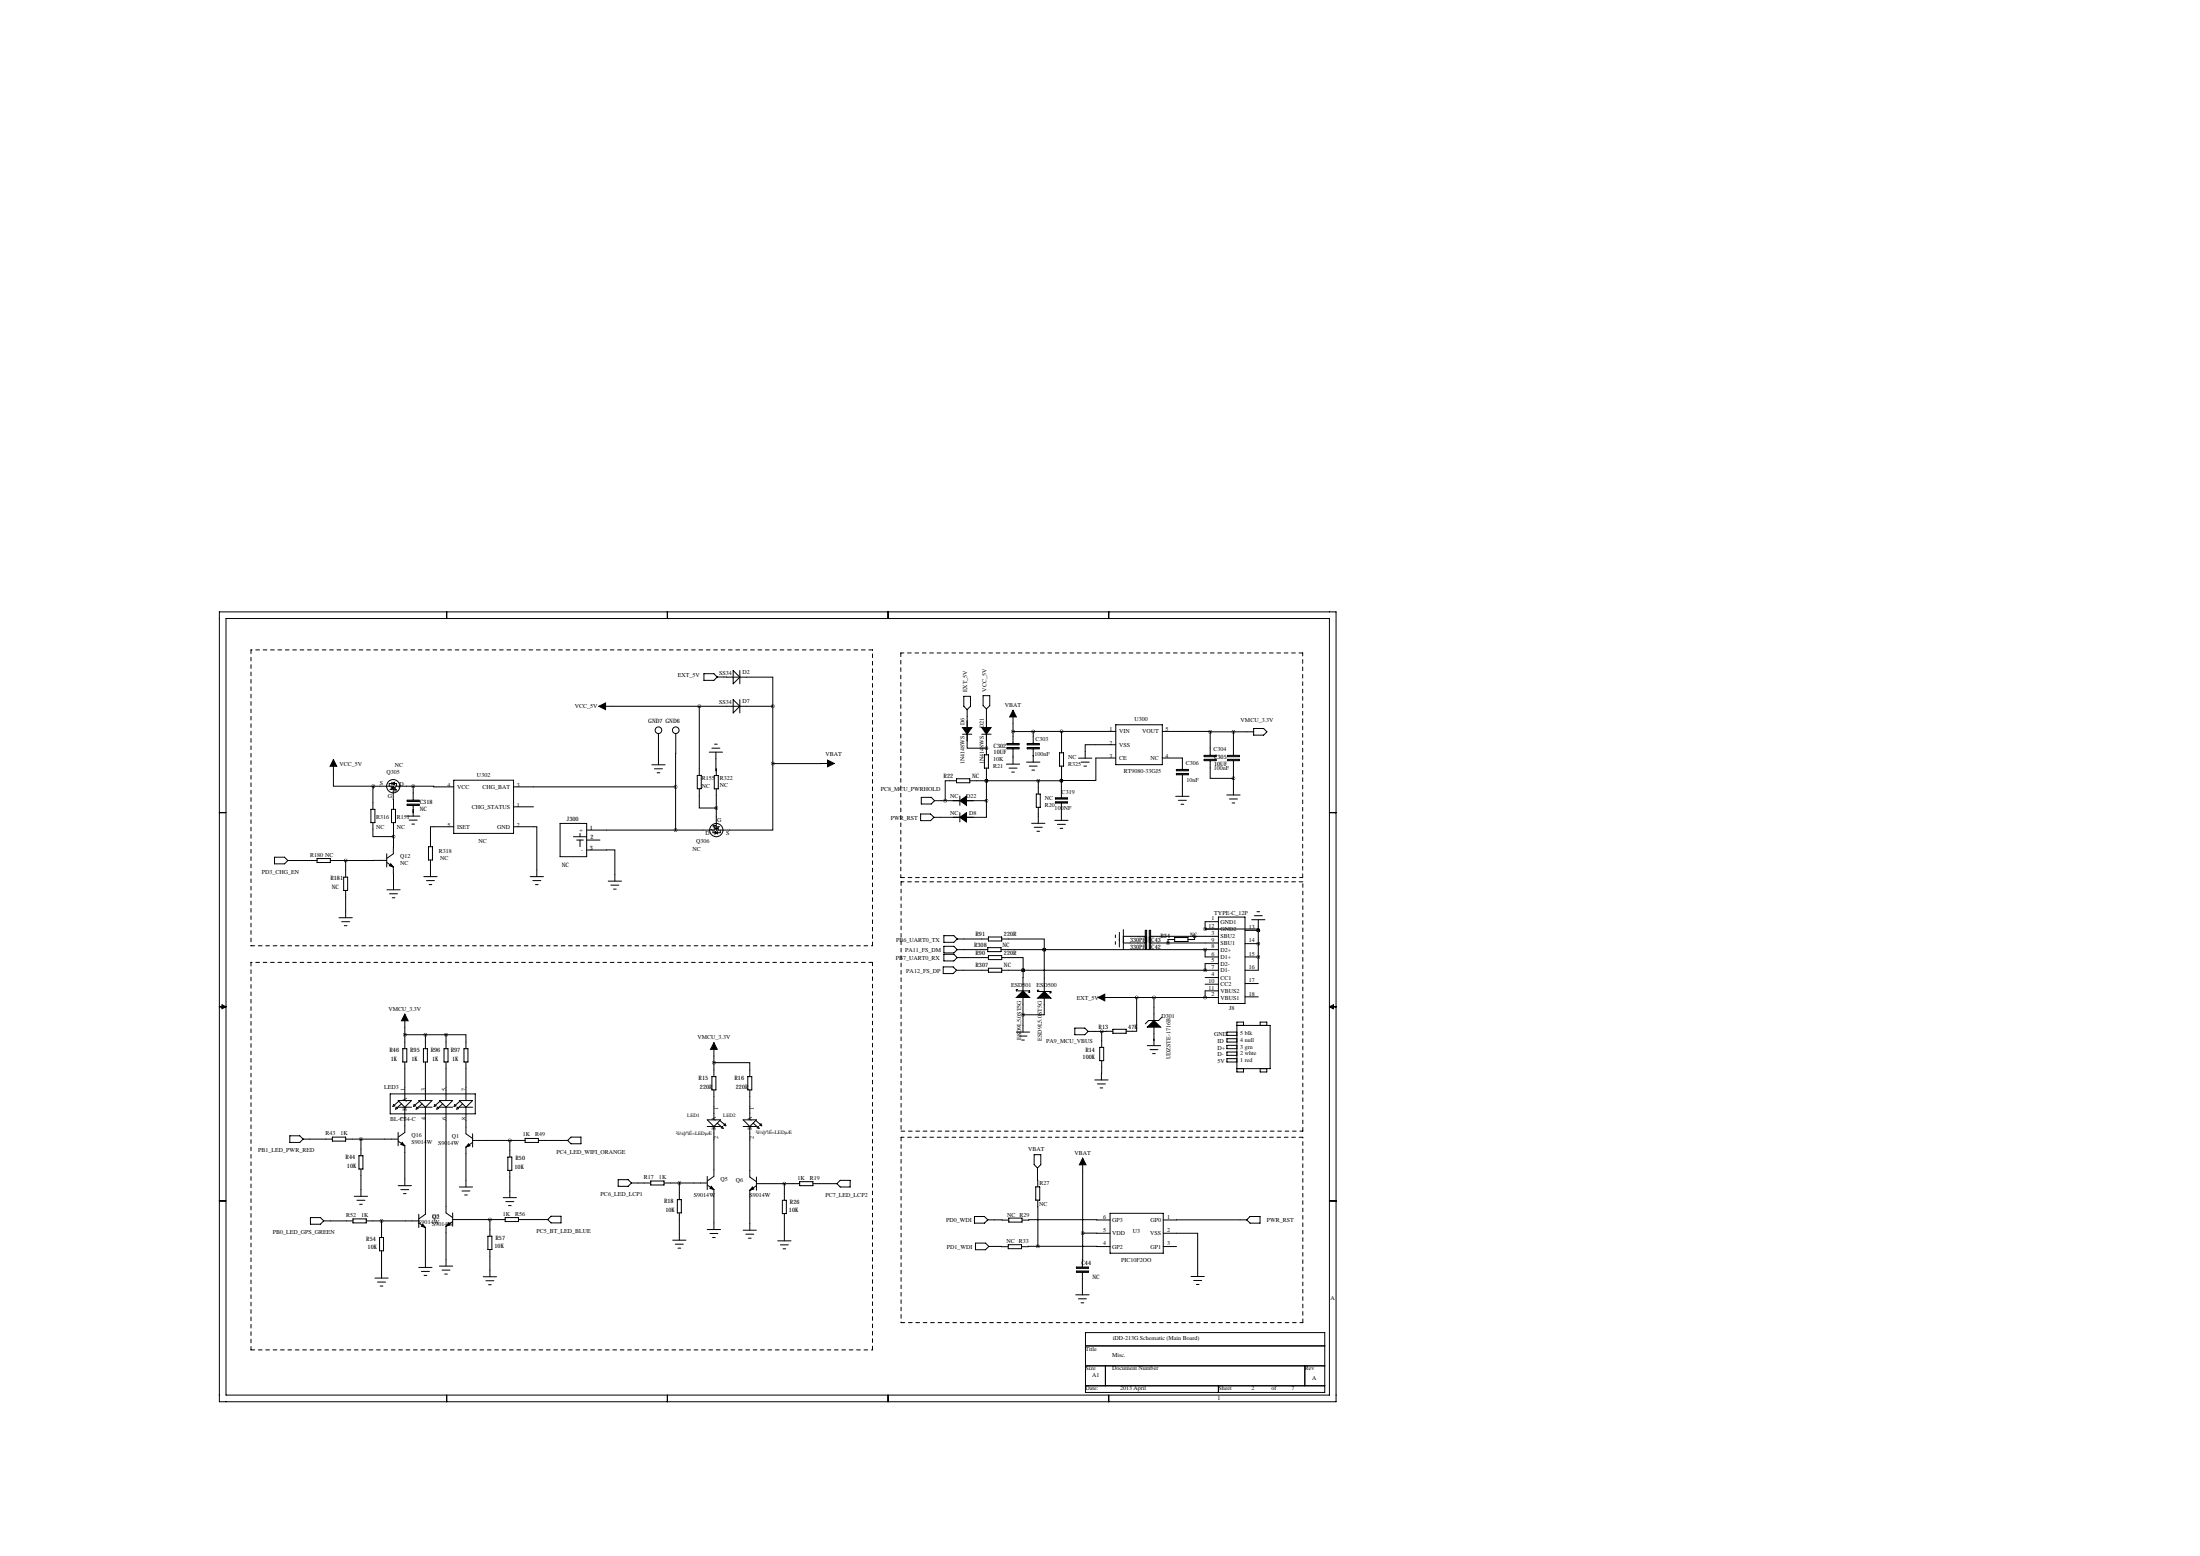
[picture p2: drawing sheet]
<svg xmlns="http://www.w3.org/2000/svg" width="841mm" height="594mm" viewBox="0 0 841 594" stroke-linecap="round" stroke-linejoin="round" font-family="sans-serif">
<g fill="none" stroke="#000" stroke-width=".38">
<path d="M83.8 233.8h426.7v301.7h-426.7zM86.4 236.3h421.6v296.7h-421.6zM170.7 233.8v2.5M255 233.8v2.5M339.3 233.8v2.5M423.7 233.8v2.5M269 257.4h3.8l1.3 1.2-1.3 1.3h-3.8zM274.1 258.6l21.2 .1v11.1M280.2 256.2l2.5 2.5-2.5 2.5zM282.7 256.2v5M228.9 269.8h66.4M267.2 269.8v26.4"/>
<path d="M280.2 267.3l2.5 2.5-2.5 2.6zM282.7 267.3v5.1M295.3 269.8v21.9M368.3 266h2.5v3.8l-1.2 1.3-1.3-1.3zM369.6 271.1v6.8M375.7 265.8h2.5v3.8l-1.3 1.2-1.2-1.2zM376.9 270.8v7.1M387.1 279.5h7.7M387.1 271.3v12.7M394.8 279.5v4.5M405.6 279.4l-10.8 .1M405.6 279.4v8.2"/>
<path d="M405.6 279.4h20.8M426.4 276.9h17.7v15.2h-17.7zM444.1 279.4l18.3 .2M462.4 279.6v9M462.4 279.6h16.6M471.3 279.6v9M479 278.3h3.9l1.2 1.3-1.2 1.2h-3.9zM127.4 290.2v10.1h15.2M149.8 299.3h-1.1v1M149.8 298.8v1M150.8 299.3h.7v1M173.4 298.1h22.8v20.3h-22.8z"/>
<path d="M249.1 292.2h5.1M250.1 293.7h3M251.1 295.2h1M251.6 280.2v12M258.2 280.2v20.4M266.4 296.2h1.6v5.1h-1.6zM271 287.3h5.1M272 285.8h3.1M272.9 296.3h1.6v5.1h-1.6zM273 284.3h1.1M273.6 287.3l.1 9M295.3 291.7v25.4h-21.6"/>
<path d="M318.8 291.7h-23.5M365.5 298.3h-4.3v7.6M365.5 297.5h5.1v1.5h-5.1zM367.8 280.5h3.5M369.6 280.5v5.3h7.3M370.6 298.3h35M375.2 280.5h3.5M376.2 288.4h1.5v5h-1.5zM376.9 285.8h.1M376.9 298.3h.1M376.9 280.5v7.9M376.9 293.4v12.5"/>
<path d="M384.6 291.9h5M384.8 284h4.6v.6h-4.6zM384.8 285.6h4.6v.5h-4.6zM384.8 284.3h4.6M384.8 285.8h4.6M385.6 293.4h3M386.6 295h1M387.1 286.1v5.8M392.3 291.2h5.1M392.5 284h4.6v.6h-4.6zM392.5 285.6h4.6v.5h-4.6zM392.5 284.3h4.6"/>
<path d="M392.5 285.8h4.6M393.3 292.7h3M394.3 294.2h1M394.8 286.1v5.1M396.7 298.3v5M404.9 287.6h1.5v5.1h-1.5zM405.6 298.2v6.6M405.6 292.7v5.5M412.1 289.6h5.1M413.2 291.2h3M414.2 292.7h1M426.4 284.5h-11.7v5.1"/>
<path d="M426.4 289.6h-7.7v8.6h-13.1M444.1 289.6h7.7v4.3M449.5 293.9h4.6v.6h-4.6zM449.5 295.5h4.6v.5h-4.6zM449.5 294.2h4.6M449.5 295.7h4.6M451.8 296v8.2M460.1 288.6h4.6v.5h-4.6zM460.1 290.1h4.6v.5h-4.6zM460.1 288.8h4.6M460.1 290.3h4.6M462.4 290.6v6.8h8.9"/>
<path d="M469 288.6h4.6v.5h-4.6zM469 290.1h4.6v.5h-4.6zM469 288.8h4.6M469 290.3h4.6M471.3 290.6v13.1M83.8 310.5h2.6M141.7 309.2h1.6v5.1h-1.6zM142.5 314.3v5.3h7.9M142.6 300.3l-.1 8.9M142.6 300.3h7.7M149 301.6h.8M149.5 300.3v1.3"/>
<path d="M149.6 309.2h1.5v5.1h-1.5zM150 301.6h.5M150.3 301.1v.5M150.4 319.6l-.1 6.6-2.5 1.7M150.4 314.3v5.3M150.8 301.6h.7M151.5 302.1h-1.2l.1 7.1M152.3 300.6h.1M155.3 311.8h5.1M155.6 305.7h4.6v.5h-4.6zM155.6 307.2h4.6v.5h-4.6zM155.6 305.9h4.6"/>
<path d="M155.6 307.5h4.6M156.4 313.3h3M157.4 314.8h1M157.9 300.3l15.5 .3M157.9 300.3v5.4M157.9 307.7v4.1M157.9 300.3h-6.9v1.3M173.4 315.8h-8.9v7.7M196.2 315.8h8.9v19.1M196.2 308.2h7.7M196.2 300.6h62M214 314.6h10.2v12.7h-10.2z"/>
<path d="M219.1 319.7h5.1M221.6 318.4v1.3M258.2 300.6v16.5M267.2 301.3v7.4h6.5M271.7 316.9h.1M272.4 315.8h.8M272.4 317.1v1h.8M272.9 315.8v1.3h-48.7M273.5 315.8h.5M273.7 301.4v13.9h-1.3M273.7 315.8v.6M274.2 315.8h.8"/>
<path d="M274.2 317.6v1M274.5 315.8v1.3M275.2 317.1v1h-1M351.8 311h3.8l1.3 1.2-1.3 1.3h-3.8zM352 304.6h3.9l1.2 1.3-1.2 1.3h-3.9zM356.9 312.2h9.9M357.1 305.9h9.7M366.8 304.1v3.6M366.8 310.5v3.5M369.3 305.9h7.6M376.9 305.9v6.3h-7.6M394.2 314.5h5.1"/>
<path d="M395.2 316h3.1M396 303.3h1.5v5.1h-1.5zM396.2 317.6h1.1M396.7 308.4v6.1M403 313.4h5.1M403.3 304.8h4.6v.5h-4.6zM403.3 306.3h4.6v.5h-4.6zM403.3 305h4.6M403.3 306.5h4.6M404.1 314.9h3M405.1 316.5h1M405.6 306.8v6.6"/>
<path d="M449.3 304.2h5.1M450.3 305.7h3M451.3 307.3h1M468.8 303.7h5.1M469.8 305.2h3M470.8 306.8h1M508 310.5h2.5M104.9 327.5h3.8l1.3 1.2-1.3 1.3h-3.8zM110 328.7h11.2M121.2 328h5v1.5h-5zM126.2 328.7h5.9M131.3 335.1h1.5v5.1h-1.5z"/>
<path d="M132.1 328.7v6.4M147.8 329.5l2.5 1.7 .1 8.7M147.8 328.7h-15.7M147.8 326.2v5M147.8 339.9h5.1M162 334.9h5M163 336.4h3M163.7 323.5h1.6v5h-1.6zM164 337.9h1M164.5 328.5v6.4M202.6 334.9h5.1M203.6 336.4h3.1"/>
<path d="M204.6 337.9h1M220.4 320.9h2.5M221.6 320.9v2.6M224.2 324.7h10.7v11.9M224.2 320.9h5.1M232.4 336.6h5.1M233.4 338.1h3.1M234.4 339.7h1.1M129.5 350.6h5.1M130.6 352.1h3M131.6 353.6h1M132.1 340.2v10.4"/>
<path d="M148.8 341.4h3.1M149.9 343h1M360.7 357.4h3.8l1.3 1.3-1.3 1.3h-3.8zM365.8 358.7h11.9M377.7 358h5.1v1.5h-5.1zM382.8 358.7h16.2v4.1M426.2 357.2v1M426.2 359.7v1.1M427.7 356.2v5.6M429.3 357.7h8.3M429.3 355.2v7.6M437.6 358h.5"/>
<path d="M437.6 355.4h.5v7.1h-.5zM437.6 360h.5M437.9 355.4v7.1M439.2 358h.5M439.2 355.4h.5v7.1h-.5zM439.2 360h.5M439.4 355.4v7.1M439.7 357.7h16.8M448.9 358.2h5v1.5h-5zM448.9 358.9h-2.6v1.3M456.5 357.7h9.1M456.5 357.7v1.2h-2.6"/>
<path d="M460.5 354.9h.1M460.5 354.9h20.3v.5M460.5 354.9h5.1M465.6 350.3h10.1v33.1h-10.1zM465.6 352.1h-5.1v2.8M475.7 355.4h5.1M478.3 351.4h5.1M479.3 349.8h3M480.3 348.3h1M480.8 355.4h.1M480.8 351.4v19.3h-5.1M360.4 369.4h3.8l1.3 1.3-1.3 1.2h-3.8z"/>
<path d="M360.7 361.5h3.8l1.3 1.3-1.3 1.3h-3.8zM360.7 364.6h3.8l1.3 1.2-1.3 1.3h-3.8zM365.5 370.7h12.2M365.8 362.8h11.6M365.8 365.8h11.9M377.4 362h5.1v1.5h-5.1zM377.7 369.9h5.1v1.5h-5.1zM377.7 365.1h5.1v1.5h-5.1zM382.5 362.8h83.1M382.8 365.8h8.2v4.9M382.8 370.7h82.8M388.9 378h-.5v.5h5v.5h-.5"/>
<path d="M391 370.7l-.1 7.8M391 370.7h.1M397 378.3h-.5v.5h5.1v.5h-.5M399 362.8h.1M399 362.8v16M429.3 360.2h8.3M439.7 360.2h6.6M446.3 360.2h19.3M460.5 370.7h.1M460.5 362.8h.1M460.5 373.5h5.1M460.5 362.8v2.8h5.1"/>
<path d="M460.5 376h5.1M465.6 378.5h-5.1v2.6M465.6 368.1h-5.1v2.6M475.7 365.6h5.1M475.7 360.5h5.1M475.7 375.7h5.1M480.8 365.6h.1M480.8 360.5h.1M83.8 384.6h2.6M84.8 383.9l1.6 .7-1.6 .8zM154.7 387.4v13.2M154.7 395.3h15.7"/>
<path d="M162.6 395.3v5.3M170.4 395.3h7.7v5.3M170.4 395.3v5.3M272.8 398.3v13M388.4 394.3h5M389.4 395.8h3M390.4 397.3h1M390.9 381.1v13.2M399 381.3v6.4h-8.1M410.7 392.8h3.8l1.3 1.2-1.3 1.3h-3.8zM415.8 394h5.2M419.6 381.1h46"/>
<path d="M421 394v6.1M425.2 394h-4.2M425.2 393.2h5.1v1.5h-5.1zM434.3 381.1v12.9h-4M438.4 399.5h5.1M440.9 381.1v8.8M440.9 392.4v7.1M444 388.6l-1.3 1.3h-3.8l-1.3 1.2M460.5 381.1h.1M472.6 391.7h12.7v16.5h-12.7M472.6 394.3h-3.8v1.2h3.8M472.6 396.8h-3.8v1.3h3.8"/>
<path d="M472.6 399.4h-3.8v1.2h3.8M475.2 391.7v-1.2h-2.6v19h2.6v-1.3M475.7 380.8h5.1M481.5 391.7v-1.2h2.6v1.2M508 384.6h2.5M508 384.6l1.5-.7v1.5zM149.1 417.9h32.5v7.6h-32.5zM153.9 400.6h1.5v5.1h-1.5zM154.7 405.7v14.7M161.8 400.6h1.5v5.1h-1.5zM162.6 405.7v14.7M169.7 400.6h1.5v5.1h-1.5z"/>
<path d="M170.4 405.7v14.7M177.3 400.6h1.5v5.1h-1.5zM178.1 405.7v14.7M272 411.3h1.6v5.1h-1.6zM272.8 406h13.7v5.3M272.8 416.4v11.4M285.8 411.3h1.5v5.1h-1.5zM286.5 416.4v11.4M418.3 412.6h5.1M419.4 414.1h3M420.2 400.1h1.5v5.1h-1.5zM420.4 415.6h1"/>
<path d="M421 405.2l-.1 7.4M439.4 401h3.1M440.4 402.5h1.1M472.6 401.9h-3.8v1.3h3.8M472.6 404.4h-3.8v1.3h3.8M481.5 408.2v1.3h2.6v-1.3M110.7 433.9h3.9l1.2 1.3-1.2 1.2h-3.9zM115.8 435.2h11.2M127 434.4h5.1v1.5h-5.1zM132.1 435.2h20M137.9 435.2v6.3M150.4 422l.5 .5-.8 .2z"/>
<path d="M151.4 423l.5 .5-.8 .2zM152.1 420.4h5.1l-2.5 2.6zM152.1 423h5.1M152.1 435.9l2.6 1.8v15.3M152.1 432.6v5.1M152.4 420.7l-1.8 1.5M153.4 421.7l-1.8 1.5M154.7 423v9.6l-2.6 1.8M158.2 422l.5 .5-.7 .2zM159.3 423l.5 .5-.8 .2zM160 420.4h5.1l-2.5 2.6zM160 423h5.1"/>
<path d="M160.3 420.7l-1.8 1.5M161.3 421.7l-1.8 1.5M162.6 423v40.9l-2.6 1.8M166.1 422l.5 .5-.7 .2zM167.1 423l.5 .5-.7 .2zM167.9 420.4h5.1l-2.6 2.6zM167.9 423h5.1M168.1 420.7l-1.7 1.5M169.2 421.7l-1.8 1.5M170.4 423v40.4l2.6 1.7M173.7 422l.5 .5-.7 .2zM174.8 423l.5 .5-.8 .2z"/>
<path d="M175.5 420.4h5.1l-2.5 2.6zM175.5 423h5.1M175.8 420.7l-1.8 1.5M176.8 421.7l-1.8 1.5M178.1 423v10.1l2.5 1.8M180.6 436.4l-2.5 1.8v15.3M180.6 433.1v5.1M180.6 435.7h20.1M194.8 435.7v6.3M200.7 434.9h5v1.5h-5zM205.7 435.7h11.2M218.2 434.4h3.8v2.6h-3.8l-1.3-1.3z"/>
<path d="M270.3 427.8h5l-2.5 2.5zM270.3 430.3h5M272.8 430.3v19.1l-2.5 1.8M274.1 429.1l1.7 1.5M275.1 428.1l1.8 1.5M275.6 430.9l.5-.6 .3 .8zM276.6 429.8l.5-.5 .3 .8zM284 427.8h5.1l-2.6 2.5zM284 430.3h5.1M286.5 430.3v19.4l2.6 1.7M287.8 429.1l1.8 1.5M288.8 428.1l1.8 1.5"/>
<path d="M289.3 430.9l.5-.6 .3 .8zM290.3 429.8l.5-.5 .3 .8zM83.8 458.8h2.6M135.4 457h5.1M136.4 458.5h3M137.2 441.5h1.5v5.1h-1.5zM137.9 446.6v10.4M152.1 453h5.1M153.2 454.5h3M154.2 456h1M175.5 453.5h5.1M176.5 455h3.1"/>
<path d="M177.5 456.5h1.1M192.3 457.5h5.1M193.3 459h3M194.1 442h1.5v5.1h-1.5zM194.8 447.1v10.4M236.2 450.7h3.8l1.3 1.2-1.3 1.3h-3.8zM241.3 451.9h7.4M248.7 451.2h5v1.5h-5zM253.7 451.9h16.6M258.8 458.3h1.5v5.1h-1.5zM259.6 451.9v6.4M270.3 452.7l2.5 1.8v15.2"/>
<path d="M270.3 449.4v5.1M289.1 453l-2.6 1.7v15.3M289.1 449.7v5M289.1 452.2h16.5M299 458.5h1.5v5.1h-1.5zM299.7 452.2v6.3M305.6 451.4h5v1.6h-5zM310.6 452.2h9.2M319.8 452.2l1.3-1.3h3.8v2.6h-3.8zM395.2 441.1h2.5v3.8l-1.3 1.3-1.2-1.3zM395.8 453.4h1.5v5.1h-1.5zM396.4 446.2l.1 7.2"/>
<path d="M396.5 458.5l.1 17.6M413.7 442.4v28.7M508 458.8h2.5M118.6 465.1h3.8l1.3 1.3-1.3 1.3h-3.8zM123.7 466.4h11.2M134.9 465.7h5.1v1.5h-5.1zM137.4 460.1h1M140 466.4h20M145 472.8h1.6v5h-1.6zM145.8 466.4v6.4M145.8 477.8v10.5M160 467.2l2.6 1.8v15.2"/>
<path d="M160 463.9v5.1M173 466.7l-2.6 1.7v15.3M173 463.4v5M173 465.9h20M186.4 472.3h1.6v5h-1.6zM187.2 465.9v6.4M187.2 477.3v10.5M193 465.1h5.1v1.6h-5.1zM194.3 460.6h1M198.1 465.9h11.2M210.6 464.6h3.8v2.6h-3.8l-1.3-1.3zM257 473.8h5.1"/>
<path d="M258.1 475.3h3M259.1 476.8h1M259.6 463.4v10.4M270.3 469.7h5M271.3 471.2h3M272.3 472.8h1M284 470h5.1M285 471.5h3M286 473h1M297.2 474h5.1M298.2 475.6h3M299.2 477.1h1"/>
<path d="M299.7 463.6v10.4M372.4 464.7h3.8l1.2 1.3-1.2 1.3h-3.8zM372.8 474.9h3.8l1.3 1.3-1.3 1.2h-3.8zM377.4 466l8.1 .1M377.9 476.2l7.4 .1M385.3 475.5h5v1.5h-5zM385.5 465.3h5.1v1.6h-5.1zM396.6 476.1l27.6 .1M396.6 476.1l-6.3 .2M413.7 471.1h10.5M413.7 471.1l-.1 12.9M424.2 466.1h-33.6"/>
<path d="M424.2 463.5h20.3v15.3h-20.3zM444.5 471.1h13.2v16.5M444.5 476.2h5.1M476.4 466l-31.9 .1M477.7 464.7h3.8v2.6h-3.8l-1.3-1.3zM143.3 488.3h5M144.3 489.8h3M145.3 491.3h1M160 484.2h5.1M161 485.7h3.1M162.1 487.2h1M167.9 483.7h5.1"/>
<path d="M168.9 485.2h3.1M169.9 486.7h1M184.7 487.8h5M185.7 489.3h3M186.7 490.8h1M411.1 494.7h5.1M411.3 484h4.6v.6h-4.6zM411.3 485.6h4.6v.5h-4.6zM411.3 484.3h4.6M411.3 485.8h4.6M412.1 496.2h3M413.1 497.7h1"/>
<path d="M413.6 486.1v8.6M455.1 487.6h5.1M456.1 489.2h3.1M457.1 490.7h1.1M414.8 509.1h91.4v22.8h-91.4zM414.8 514.2h91.4M170.7 533v2.5M255 533v2.5M339.3 533v2.5M414.8 529.4h91.4M414.8 521.8h91.4M422.4 521.8v7.6"/>
<path d="M423.7 533v2.5M465.6 529.4v2.5M498.6 521.8v7.6"/>
<circle cx="251.6" cy="279" r="1.27"/>
<circle cx="258.2" cy="279" r="1.27"/>
<circle cx="150.3" cy="300.3" r="2.54"/>
<circle cx="273.7" cy="317.1" r="2.54"/>
</g>
<g fill="none" stroke="#000" stroke-width=".38" stroke-dasharray="1.4 1.4">
<path d="M95.9 248.3v113M333.4 248.3h-237.5M344.2 249.4v85.8M497.8 249.4h-153.6M344.2 335.2h153.6M344.3 336.9v95.2M497.8 335.2v-85.8M497.8 336.9h-153.5M95.9 361.3h237.5M95.9 367.7v148M333.4 361.3v-113M333.4 367.7h-237.5"/>
<path d="M344.3 432.1h153.5M344.3 434.5v70.8M497.8 432.1v-95.2M497.8 434.5h-153.5M95.9 515.7h237.5M333.4 515.7v-148M344.3 505.3h153.5M497.8 505.3v-70.8"/>
</g>
<g fill="#000" stroke="#000" stroke-width=".38">
<path d="M228.9 269.8l2.5-1.3v2.6zM387.1 271.3l1.3 2.6h-2.6zM127.4 290.2l1.3 2.5h-2.6zM149.8 299.3l1-.5v1zM316.2 290.4l2.6 1.3-2.6 1.2zM367.8 277.9h3.5l-1.7 2.6zM375.2 277.9h3.5l-1.8 2.6zM150.3 300.3l.5 .8h-1zM273.2 317.6l1 .5-1 .5zM273.2 316.4h1l-.5 .7zM366.8 305.9l2.5-1.8v3.6zM366.8 312.2l2.5-1.7v3.5z"/>
<path d="M149.3 330l1 1.2-1.5-.5zM390.9 378.5l2.5 2.6h-5zM399 378.8l2.6 2.5h-5.1zM154.7 387.4l1.3 2.6h-2.6zM272.8 398.3l1.3 2.6h-2.6zM419.6 381.1l2.5-1.3v2.5zM438.4 392.4l2.5-2.5 2.6 2.5zM153.7 436.4l1 1.3-1.5-.5zM179.1 437l.5 .7-1.5 .5zM271.8 453.2l1 1.3-1.5-.5zM287.5 453.5l.5 .7-1.5 .5zM413.7 442.4l1.3 2.6h-2.6z"/>
<path d="M161.5 467.7l1.1 1.3-1.6-.6zM171.4 467.2l.6 .7-1.6 .5z"/>
</g>
<path d="M258.1 317.1a.05 .05 0 0 0 .1 0 .05 .05 0 0 0-.1 0zM273.7 308.7a.05 .05 0 0 0 .1 0 .05 .05 0 0 0-.1 0zM157.8 300.3a.05 .05 0 0 0 .1 0 .05 .05 0 0 0-.1 0zM142.6 300.3a.05 .05 0 0 0 .1 0 .05 .05 0 0 0-.1 0zM471.3 297.4a.05 .05 0 0 0 .1 0 .05 .05 0 0 0-.1 0zM471.3 279.6a.05 .05 0 0 0 .1 0 .05 .05 0 0 0-.1 0zM462.4 279.6a.05 .05 0 0 0 .1 0 .05 .05 0 0 0-.1 0zM394.8 279.5a.05 .05 0 0 0 .1 0 .05 .05 0 0 0-.1 0zM405.5 298.2a.05 .05 0 0 0 .1 0 .05 .05 0 0 0-.1 0zM258.1 300.6a.05 .05 0 0 0 .1 0 .05 .05 0 0 0-.1 0zM399 362.8a.05 .05 0 0 0 .1 0 .05 .05 0 0 0-.1 0zM390.9 387.7a.05 .05 0 0 0 .1 0 .05 .05 0 0 0-.1 0zM132 328.7a.05 .05 0 0 0 .1 0 .05 .05 0 0 0-.1 0zM150.3 319.6a.05 .05 0 0 0 .1 0 .05 .05 0 0 0-.1 0zM405.6 279.4a.05 .05 0 0 0 .1 0 .05 .05 0 0 0-.1 0zM267.2 269.8a.05 .05 0 0 0 .1 0 .05 .05 0 0 0-.1 0zM137.9 435.2a.05 .05 0 0 0 .1 0 .05 .05 0 0 0-.1 0zM194.8 435.7a.05 .05 0 0 0 .1 0 .05 .05 0 0 0-.1 0zM405.5 298.3a.05 .05 0 0 0 .1 0 .05 .05 0 0 0-.1 0zM396.7 298.3a.05 .05 0 0 0 .1 0 .05 .05 0 0 0-.1 0zM376.9 298.3a.05 .05 0 0 0 .1 0 .05 .05 0 0 0-.1 0zM376.9 298.3a.05 .05 0 0 0 .1 0 .05 .05 0 0 0-.1 0zM361.1 305.9a.05 .05 0 0 0 .1 0 .05 .05 0 0 0-.1 0zM390.9 370.7a.05 .05 0 0 0 .1 0 .05 .05 0 0 0-.1 0zM154.6 395.3a.05 .05 0 0 0 .1 0 .05 .05 0 0 0-.1 0zM162.5 395.3a.05 .05 0 0 0 .1 0 .05 .05 0 0 0-.1 0zM170.4 395.3a.05 .05 0 0 0 .1 0 .05 .05 0 0 0-.1 0zM376.9 285.8a.05 .05 0 0 0 .1 0 .05 .05 0 0 0-.1 0zM480.8 365.6a.05 .05 0 0 0 .1 0 .05 .05 0 0 0-.1 0zM480.8 360.5a.05 .05 0 0 0 .1 0 .05 .05 0 0 0-.1 0zM480.8 355.4a.05 .05 0 0 0 .1 0 .05 .05 0 0 0-.1 0zM480.8 355.4a.05 .05 0 0 0 .1 0 .05 .05 0 0 0-.1 0zM259.5 451.9a.05 .05 0 0 0 .1 0 .05 .05 0 0 0-.1 0zM299.7 452.2a.05 .05 0 0 0 .1 0 .05 .05 0 0 0-.1 0zM396.5 476.1a.05 .05 0 0 0 .1 0 .05 .05 0 0 0-.1 0zM413.7 471.1a.05 .05 0 0 0 .1 0 .05 .05 0 0 0-.1 0zM376.9 305.9a.05 .05 0 0 0 .1 0 .05 .05 0 0 0-.1 0zM399 362.8a.05 .05 0 0 0 .1 0 .05 .05 0 0 0-.1 0zM390.9 370.7a.05 .05 0 0 0 .1 0 .05 .05 0 0 0-.1 0zM440.9 381.1a.05 .05 0 0 0 .1 0 .05 .05 0 0 0-.1 0zM434.3 381.1a.05 .05 0 0 0 .1 0 .05 .05 0 0 0-.1 0zM420.9 394a.05 .05 0 0 0 .1 0 .05 .05 0 0 0-.1 0zM456.4 357.7a.05 .05 0 0 0 .1 0 .05 .05 0 0 0-.1 0zM446.3 360.2a.05 .05 0 0 0 .1 0 .05 .05 0 0 0-.1 0z" fill="#000" stroke="#000" stroke-width="1.3"/>
<g font-size="2.3">
<text x="274.8" y="257.7">SS34</text>
<text x="283.7" y="257.5">D2</text>
<text x="259" y="258.6">EXT_5V</text>
<text x="274.8" y="268.8">SS34</text>
<text x="283.7" y="268.6">D7</text>
<text x="369.6" y="264.5" transform="rotate(-90 369.6 264.5)">EXT_5V</text>
<text x="376.9" y="264.2" transform="rotate(-90 376.9 264.2)">VCC_5V</text>
<text x="219.6" y="270.6">VCC_5V</text>
<text x="384" y="270.1">VBAT</text>
<text x="433.5" y="275.6">U300</text>
<text x="474.1" y="275.8">VMCU_3.3V</text>
<text x="247.7" y="276.3">GND7 GND6</text>
<text x="368.6" y="276.9" transform="rotate(-90 368.6 276.9)">D6</text>
<text x="376" y="278.1" transform="rotate(-90 376 278.1)">D21</text>
<text x="423.9" y="279.4">1</text>
<text x="427.6" y="280.2">VIN</text>
<text x="436.5" y="280.2">VOUT</text>
<text x="445.4" y="279.4">5</text>
<text x="379.7" y="285.6">C302</text>
<text x="395.7" y="283.2">C303</text>
<text x="423.9" y="284.5">2</text>
<text x="427.6" y="285.3">VSS</text>
<text x="463.7" y="287">C304</text>
<text x="129.7" y="292.7">VCC_5V</text>
<text x="150.9" y="293">NC</text>
<text x="315.5" y="288.7">VBAT</text>
<text x="368.6" y="291.9" transform="rotate(-90 368.6 291.9)">1N4148WS</text>
<text x="376" y="291.9" transform="rotate(-90 376 291.9)">1N4148WS</text>
<text x="379.5" y="293.2">R21</text>
<text x="379.5" y="290.7">10K</text>
<text x="379.7" y="288.1">10UF</text>
<text x="395.3" y="288.7">100nF</text>
<text x="408.2" y="292.5">R325</text>
<text x="408.2" y="289.9">NC</text>
<text x="423.9" y="289.6">3</text>
<text x="427.6" y="290.4">CE</text>
<text x="439.7" y="290.4">NC</text>
<text x="445.4" y="289.6">4</text>
<text x="453.1" y="292.4">C306</text>
<text x="463.9" y="290.1">C305</text>
<text x="463.9" y="292.6">10UF</text>
<text x="145.2" y="299.9">S</text>
<text x="147.7" y="295.6">Q305</text>
<text x="182.3" y="296.8">U302</text>
<text x="268.2" y="297.8">R155</text>
<text x="275.1" y="297.8">R322</text>
<text x="360.6" y="297.1">R22</text>
<text x="371.4" y="297.1">NC</text>
<text x="429.4" y="295.4">RT9080-33GJ5</text>
<text x="453.4" y="298.8">10nF</text>
<text x="463.8" y="294.2">100nF</text>
<text x="148.2" y="304.9">G</text>
<text x="152.7" y="300.1">D</text>
<text x="171" y="300.6">4</text>
<text x="174.7" y="301.4">VCC</text>
<text x="184.4" y="301.4">CHG_BAT</text>
<text x="197.5" y="300.6">3</text>
<text x="268.2" y="300.9">NC</text>
<text x="275.1" y="300.6">NC</text>
<text x="336.5" y="302.1">PC8_MCU_PWRHOLD</text>
<text x="363.1" y="304.9">NC</text>
<text x="369.2" y="304.9">D22</text>
<text x="399.3" y="305.7">NC</text>
<text x="405.7" y="303.2">C319</text>
<text x="160.4" y="307.2">C318</text>
<text x="160.4" y="309.7">NC</text>
<text x="180.3" y="309">CHG_STATUS</text>
<text x="197.5" y="308.2">1</text>
<text x="363.1" y="311.3">NC</text>
<text x="370.3" y="311.3">D8</text>
<text x="399.3" y="308.2">R20</text>
<text x="403" y="309.6">100NF</text>
<text x="143.8" y="313">R316</text>
<text x="143.8" y="316.8">NC</text>
<text x="151.6" y="313">R151</text>
<text x="151.6" y="316.8">NC</text>
<text x="171" y="315.8">5</text>
<text x="174.7" y="316.6">ISET</text>
<text x="190" y="316.6">GND</text>
<text x="197.5" y="315.8">2</text>
<text x="216.7" y="313.5">J300</text>
<text x="221.3" y="317.9">+</text>
<text x="225.5" y="317.1">1</text>
<text x="274.1" y="314.1">G</text>
<text x="340.4" y="313.3">PWR_RST</text>
<text x="182.8" y="322.1">NC</text>
<text x="225.7" y="320.4">2</text>
<text x="266" y="322">Q306</text>
<text x="269.6" y="318.9">D</text>
<text x="277.5" y="319.2">S</text>
<text x="118.6" y="327.2">R180 NC</text>
<text x="152.9" y="327.9">Q12</text>
<text x="167.6" y="325.7">R318</text>
<text x="168.1" y="328.4">NC</text>
<text x="222.1" y="325.5">-</text>
<text x="225.5" y="324.7">3</text>
<text x="264.6" y="325">NC</text>
<text x="100" y="333.8">PD3_CHG_EN</text>
<text x="152.9" y="330.5">NC</text>
<text x="214.6" y="331.3">NC</text>
<text x="126.2" y="336.4">R181</text>
<text x="126.7" y="339.7">NC</text>
<text x="462.9" y="351.6">1</text>
<text x="464" y="349.6">TYPE-C_12P</text>
<text x="466.3" y="352.9">GND1</text>
<text x="342.4" y="359.7">PB6_UART0_TX</text>
<text x="372.8" y="357.6">R91</text>
<text x="383.6" y="357.6">220R</text>
<text x="431.8" y="360">330PF</text>
<text x="439.9" y="360">C43</text>
<text x="443.4" y="358.2">R34</text>
<text x="454.8" y="358.1">NC</text>
<text x="461.8" y="354.4">12</text>
<text x="462.9" y="357.2">3</text>
<text x="462.9" y="359.7">9</text>
<text x="466.3" y="358.5">SBU2</text>
<text x="466.3" y="355.7">GND2</text>
<text x="477.3" y="354.9">13</text>
<text x="477.3" y="360">14</text>
<text x="345.9" y="363.6">PA11_FS_DM</text>
<text x="372.2" y="361.9">R308</text>
<text x="372.8" y="364.7">R90</text>
<text x="383.1" y="361.9">NC</text>
<text x="383.6" y="364.7">220R</text>
<text x="431.8" y="362.5">330PF</text>
<text x="439.9" y="362.5">C42</text>
<text x="462.9" y="365.1">6</text>
<text x="462.9" y="362.3">8</text>
<text x="466.3" y="363.6">D2+</text>
<text x="466.3" y="361">SBU1</text>
<text x="477.3" y="365.1">15</text>
<text x="342.3" y="366.8">PB7_UART0_RX</text>
<text x="346.3" y="371.6">PA12_FS_DP</text>
<text x="372.8" y="369.5">R307</text>
<text x="383.6" y="369.5">NC</text>
<text x="462.9" y="367.6">5</text>
<text x="462.9" y="370.1">7</text>
<text x="466.3" y="368.9">D2-</text>
<text x="466.3" y="366.4">D1+</text>
<text x="466.3" y="371.4">D1-</text>
<text x="477.3" y="370.1">16</text>
<text x="386.4" y="377">ESD501</text>
<text x="396.1" y="377">ESD500</text>
<text x="461.8" y="375.5">10</text>
<text x="462.9" y="372.9">4</text>
<text x="466.3" y="374.2">CC1</text>
<text x="466.3" y="376.8">CC2</text>
<text x="477.3" y="375.2">17</text>
<text x="411.4" y="382">EXT_5V</text>
<text x="461.8" y="378">11</text>
<text x="462.9" y="380.6">2</text>
<text x="466.3" y="381.9">VBUS1</text>
<text x="466.3" y="379.3">VBUS2</text>
<text x="477.3" y="380.3">18</text>
<text x="148.4" y="386.2">VMCU_3.3V</text>
<text x="443.8" y="388.9">D301</text>
<text x="469.6" y="385.9">J8</text>
<text x="419.8" y="393.2">R13</text>
<text x="431.1" y="393.1">47K</text>
<text x="464" y="395.9">GND</text>
<text x="473.9" y="395.5">5 blk</text>
<text x="148.8" y="401.9">R46</text>
<text x="156.7" y="401.9">R95</text>
<text x="164.6" y="401.9">R96</text>
<text x="172.2" y="401.9">R97</text>
<text x="266.5" y="397.1">VMCU_3.3V</text>
<text x="390.2" y="397.4" transform="rotate(-90 390.2 397.4)">ESD9L5.0ST5G</text>
<text x="398.1" y="397.6" transform="rotate(-90 398.1 397.6)">ESD9L5.0ST5G</text>
<text x="399.8" y="398.3">PA9_MCU_VBUS</text>
<text x="414.7" y="401.9">R14</text>
<text x="465.2" y="401">D+</text>
<text x="465.2" y="398.4">ID</text>
<text x="473.9" y="400.6">3 grn</text>
<text x="473.9" y="398.1">4 null</text>
<text x="149.4" y="405.2">1K</text>
<text x="157.2" y="405.2">1K</text>
<text x="165.1" y="405.2">1K</text>
<text x="172.7" y="405.2">1K</text>
<text x="413.7" y="404.4">100K</text>
<text x="447.3" y="404.7" transform="rotate(-90 447.3 404.7)">UDZSTE-1716B</text>
<text x="465.2" y="406.1">5V</text>
<text x="465.2" y="403.5">D-</text>
<text x="473.9" y="405.7">1 red</text>
<text x="473.9" y="403.2">2 whte</text>
<text x="267" y="412.6">R15</text>
<text x="280.7" y="412.6">R16</text>
<text x="146.8" y="416.1">LED3</text>
<text x="154.7" y="416.6" transform="rotate(-90 154.7 416.6)">1</text>
<text x="162.6" y="416.6" transform="rotate(-90 162.6 416.6)">3</text>
<text x="170.4" y="416.6" transform="rotate(-90 170.4 416.6)">5</text>
<text x="178.1" y="416.6" transform="rotate(-90 178.1 416.6)">7</text>
<text x="267.5" y="415.9">220R</text>
<text x="281.2" y="415.9">220R</text>
<text x="155.5" y="424.3" transform="rotate(-90 155.5 424.3)">K</text>
<text x="155.5" y="420.8" transform="rotate(-90 155.5 420.8)">A</text>
<text x="274.4" y="424" transform="rotate(-90 274.4 424)">1</text>
<text x="288.1" y="424" transform="rotate(-90 288.1 424)">1</text>
<text x="149.1" y="428.3">BL-C34-C</text>
<text x="154.7" y="427.9" transform="rotate(-90 154.7 427.9)">2</text>
<text x="162.6" y="427.9" transform="rotate(-90 162.6 427.9)">4</text>
<text x="170.4" y="427.9" transform="rotate(-90 170.4 427.9)">6</text>
<text x="178.1" y="427.9" transform="rotate(-90 178.1 427.9)">8</text>
<text x="273.6" y="431.6" transform="rotate(-90 273.6 431.6)">K</text>
<text x="273.6" y="428.2" transform="rotate(-90 273.6 428.2)">A</text>
<text x="287.3" y="431.6" transform="rotate(-90 287.3 431.6)">K</text>
<text x="287.3" y="428.2" transform="rotate(-90 287.3 428.2)">A</text>
<text x="124.4" y="433.6">R43</text>
<text x="130.1" y="433.6">1K</text>
<text x="157.2" y="434.4">Q16</text>
<text x="157.2" y="437">S9014W</text>
<text x="167.5" y="437.5">S9014W</text>
<text x="172.7" y="434.9">Q1</text>
<text x="199.8" y="434.2">1K</text>
<text x="204.5" y="434.2">R49</text>
<text x="274.4" y="435.3" transform="rotate(-90 274.4 435.3)">2</text>
<text x="288.1" y="435.3" transform="rotate(-90 288.1 435.3)">2</text>
<text x="98.7" y="440.3">PB1_LED_PWR_RED</text>
<text x="132.1" y="442.8">R44</text>
<text x="197" y="443.3">R50</text>
<text x="212.6" y="440.8">PC4_LED_WIFI_ORANGE</text>
<text x="392.8" y="439.7">VBAT</text>
<text x="410.6" y="441.2">VBAT</text>
<text x="132.6" y="446.1">10K</text>
<text x="196.6" y="446.6">10K</text>
<text x="246.1" y="450.4">R17</text>
<text x="251.8" y="450.4">1K</text>
<text x="275.3" y="451.2">Q5</text>
<text x="281.2" y="451.4">Q6</text>
<text x="304.7" y="450.7">1K</text>
<text x="309.4" y="450.7">R19</text>
<text x="397.3" y="452.5">R27</text>
<text x="229.5" y="457">PC6_LED_LCP1</text>
<text x="253.7" y="459.6">R18</text>
<text x="265.2" y="457.3">S9014W</text>
<text x="286.3" y="457.3">S9014W</text>
<text x="301.9" y="459.8">R26</text>
<text x="315.5" y="457.3">PC7_LED_LCP2</text>
<text x="397.1" y="460.7">NC</text>
<text x="132.3" y="464.9">R52</text>
<text x="138" y="464.9">1K</text>
<text x="159.8" y="467.7">S9014W</text>
<text x="165.1" y="465.1">Q3</text>
<text x="165.1" y="465.7">Q2</text>
<text x="192.2" y="464.4">1K</text>
<text x="196.9" y="464.4">R56</text>
<text x="254.3" y="462.9">10K</text>
<text x="301.5" y="463.1">10K</text>
<text x="361.6" y="466.9">PD0_WDI</text>
<text x="384.9" y="464.8">NC R29</text>
<text x="421.5" y="465.6">6</text>
<text x="424.9" y="466.8">GP3</text>
<text x="439.6" y="466.8">GP0</text>
<text x="446" y="465.6">1</text>
<text x="484" y="467">PWR_RST</text>
<text x="104.3" y="471.5">PB0_LED_GPS_GREEN</text>
<text x="165.1" y="468.2">S9014W</text>
<text x="189.3" y="473.5">R57</text>
<text x="205" y="471">PC5_BT_LED_BLUE</text>
<text x="421.5" y="470.6">5</text>
<text x="424.9" y="471.9">VDD</text>
<text x="432.9" y="471.1">U3</text>
<text x="439.5" y="471.9">VSS</text>
<text x="446" y="470.6">2</text>
<text x="140" y="474">R54</text>
<text x="140.5" y="477.3">10K</text>
<text x="189" y="476.8">10K</text>
<text x="361.8" y="477">PD1_WDI</text>
<text x="384.7" y="474.9">NC R33</text>
<text x="421.5" y="475.7">4</text>
<text x="424.9" y="477">GP2</text>
<text x="439.6" y="477">GP1</text>
<text x="446" y="475.7">3</text>
<text x="413.3" y="483.1">C44</text>
<text x="428.4" y="482">PIC10F2OO</text>
<text x="417.5" y="488.8">NC</text>
<text x="508.4" y="496.7">A</text>
<text x="414.8" y="515.9">Title</text>
<text x="425.2" y="511.9">iDD-213G Schematic (Main Board)</text>
<text x="424.9" y="518.5">Misc.</text>
<text x="414.8" y="523.6">Size</text>
<text x="417.3" y="526.1">A1</text>
<text x="424.9" y="523.6">Document Number</text>
<text x="498.6" y="523.6">Rev</text>
<text x="501.4" y="527.1">A</text>
<text x="414.8" y="531.2">Date:</text>
<text x="428" y="531.2">2013 April</text>
<text x="465.6" y="531.2">Sheet</text>
<text x="478.3" y="531.2">2</text>
<text x="485.9" y="531.2">of</text>
<text x="493.5" y="531.2">7</text>
<text x="465.3" y="535">1</text>
</g>
<g font-size="2">
<text x="262.6" y="426.8">LED1</text>
<text x="276.4" y="426.8">LED2</text>
<text x="258.3" y="433.6">²å¼þºìÉ«LEDµÆ</text>
<text x="288.8" y="433.4">²å¼þºìÉ«LEDµÆ</text>
</g>
</svg>
